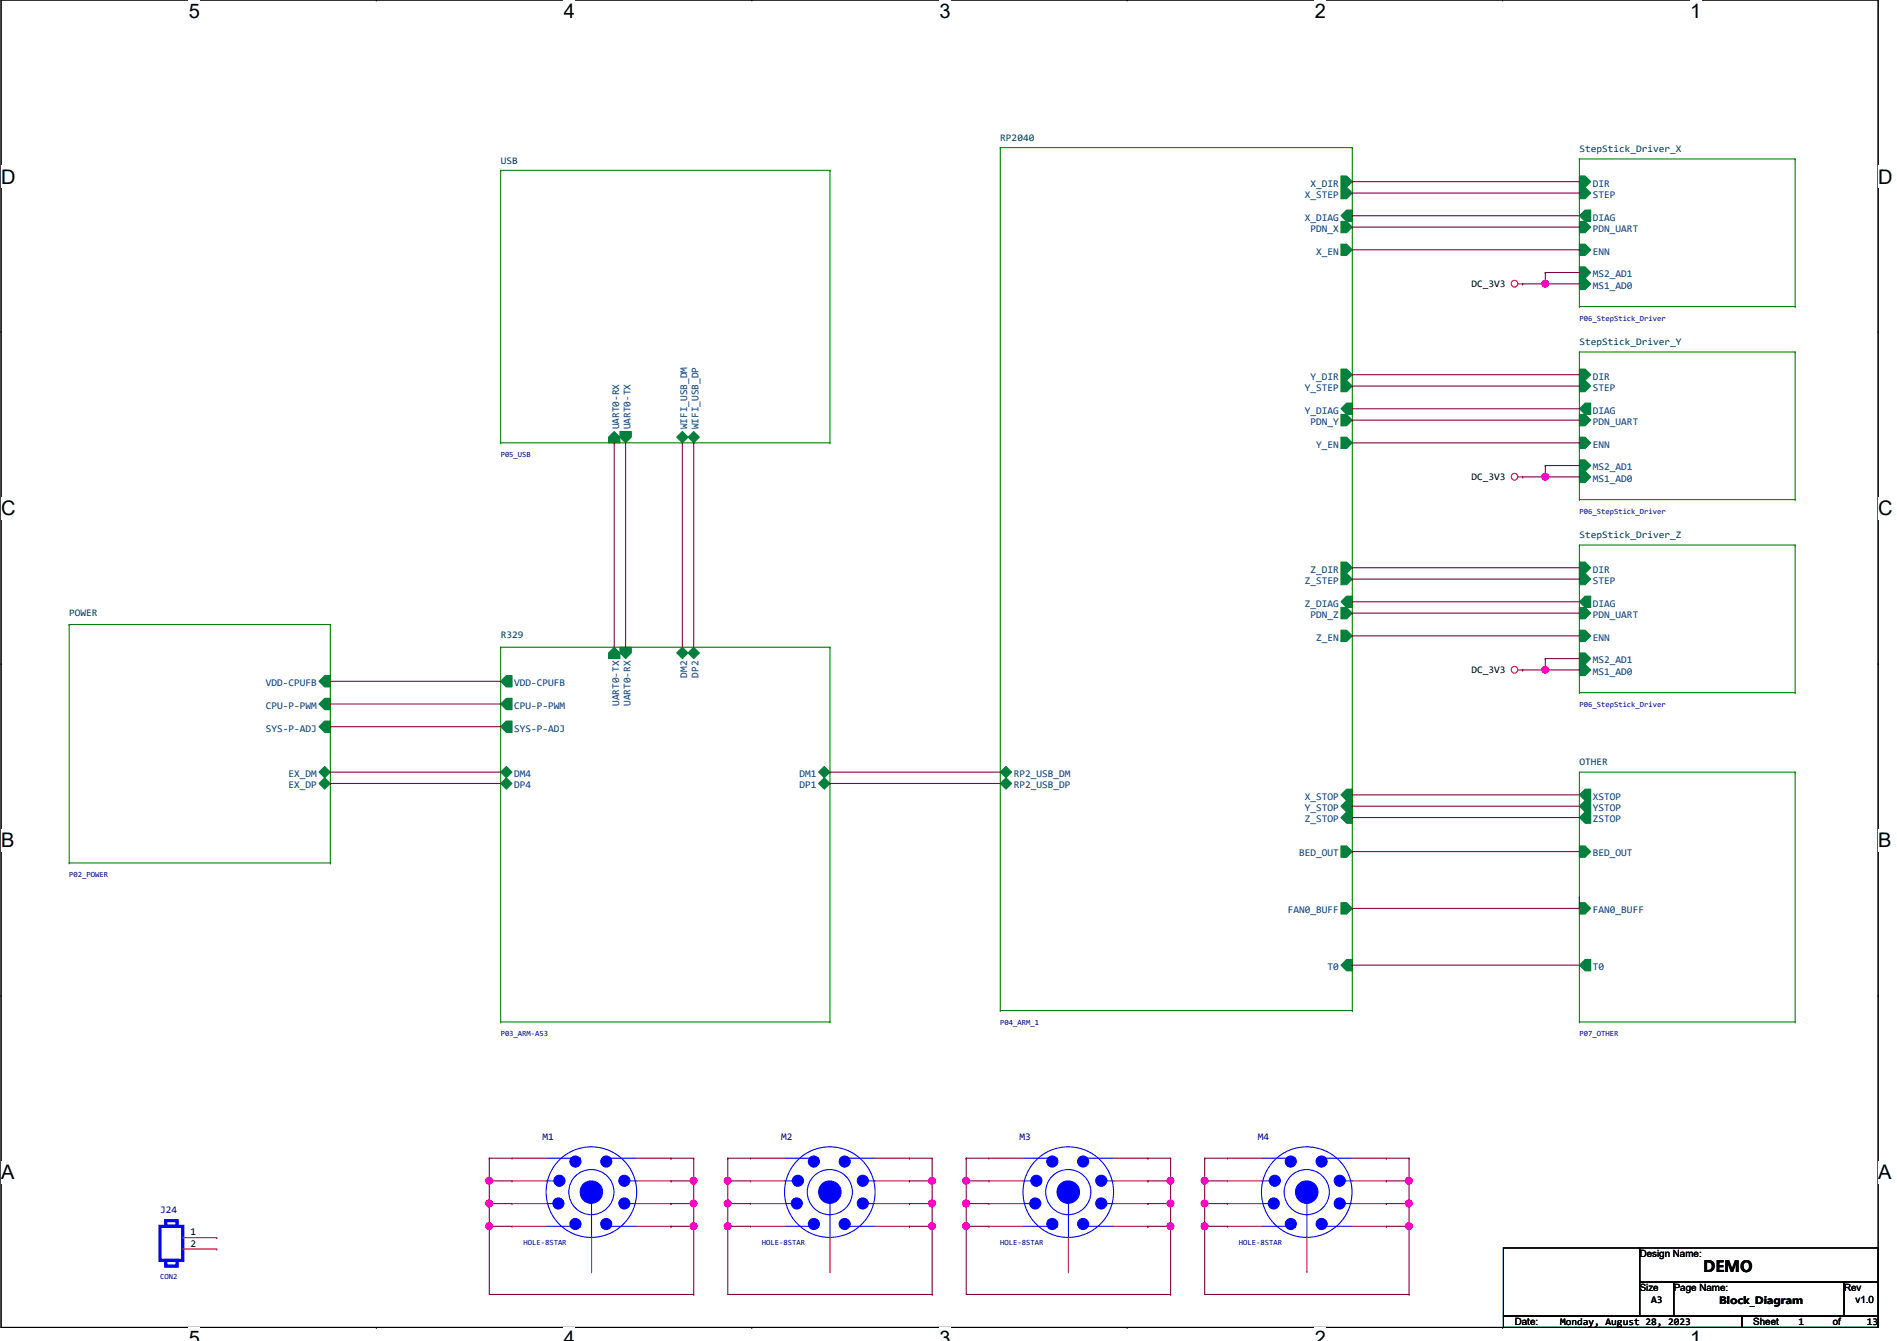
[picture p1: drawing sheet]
<svg xmlns="http://www.w3.org/2000/svg" width="297mm" height="210mm" viewBox="0 0 297 210" stroke-linecap="round" stroke-linejoin="round" font-family="sans-serif">
<path d="M.2 0h293.9v207.9h-293.9z" fill="none" stroke="#000" stroke-width=".17"/>
<g fill="#fff">
<path d="M29.5 0h1.8v3.5h-1.8z"/>
<path d="M29.5 207.9h1.8v2h-1.8z"/>
</g>
<path d="M58.9 0h.1M58.9 207.9h.1" fill="none" stroke="#000" stroke-width=".17"/>
<g fill="#fff">
<path d="M88.3 0h1.7v3.5h-1.7z"/>
<path d="M88.3 207.9h1.7v2h-1.7z"/>
</g>
<path d="M117.7 0h.1M117.7 207.9h.1" fill="none" stroke="#000" stroke-width=".17"/>
<g fill="#fff">
<path d="M147.1 0h1.7v3.5h-1.7z"/>
<path d="M147.1 207.9h1.7v2h-1.7z"/>
</g>
<path d="M176.5 0h.1M176.5 207.9h.1" fill="none" stroke="#000" stroke-width=".17"/>
<g fill="#fff">
<path d="M205.9 0h1.7v3.5h-1.7z"/>
<path d="M205.9 207.9h1.7v2h-1.7z"/>
</g>
<path d="M235.3 0h.1M235.3 207.9h.1" fill="none" stroke="#000" stroke-width=".17"/>
<g fill="#fff">
<path d="M264.7 0h1.7v3.5h-1.7z"/>
<path d="M264.7 207.9h1.7v2h-1.7z"/>
<path d="M.2 26h2.2v3.4h-2.2z"/>
<path d="M294.1 26h2.2v3.4h-2.2z"/>
<path d="M.2 77.9h2.2v3.5h-2.2z"/>
<path d="M294.1 77.9h2.2v3.5h-2.2z"/>
</g>
<path d="M.2 51.9h.1M294.1 51.9h.1" fill="none" stroke="#000" stroke-width=".17"/>
<g fill="#fff">
<path d="M.2 129.9h2v3.4h-2z"/>
<path d="M294.1 129.9h2.1v3.4h-2.1z"/>
</g>
<path d="M.2 103.9h.1M294.1 103.9h.1" fill="none" stroke="#000" stroke-width=".17"/>
<path d="M.2 103.9h.1M294.1 103.9h.1" fill="none" stroke="#000" stroke-width=".16"/>
<g fill="#fff">
<path d="M.2 181.8h2v3.5h-2z"/>
<path d="M294.1 181.8h2.1v3.5h-2.1z"/>
</g>
<path d="M.2 155.9h.1M294.1 155.9h.1M235.4 195.4h21.3v10.7h-21.3zM256.7 195.4h37.4v5.3h-37.4zM235.4 206.1h37.4v1.8h-37.4zM256.7 200.7h5.4v5.4h-5.4zM262.1 200.7h26.7v5.4h-26.7zM272.8 206.1h21.3v1.8h-21.3zM288.8 200.7h5.3v5.4h-5.3z" fill="none" stroke="#000" stroke-width=".17"/>
<g fill="none" stroke="#f00" stroke-width=".17">
<path d="M237.7 44.4h.7M238.4 44.4h.1M237.7 74.7h.7M238.4 74.7h.1M237.7 104.9h.7M238.4 104.9h.1"/>
<circle cx="237.1" cy="44.4" r=".52"/>
<circle cx="237.1" cy="74.6" r=".52"/>
<circle cx="237.1" cy="104.9" r=".52"/>
</g>
<path d="M247.3 64l.9-.9h.9v1.8h-.9z" fill-rule="evenodd" fill="#008040"/>
<path d="M247.3 64l.9-.9h.9v1.8h-.9z" fill="none" stroke="#008040" stroke-width=".17"/>
<path d="M247.3 64.9h.9l.9 .9-.9 .9h-.9z" fill-rule="evenodd" fill="#008040"/>
<path d="M247.3 64.9h.9l.9 .9-.9 .9h-.9z" fill="none" stroke="#008040" stroke-width=".17"/>
<path d="M247.3 73.8h.9l.9 .9-.9 .9h-.9z" fill-rule="evenodd" fill="#008040"/>
<path d="M247.3 73.8h.9l.9 .9-.9 .9h-.9z" fill="none" stroke="#008040" stroke-width=".17"/>
<path d="M247.3 72h.9l.9 .9-.9 .9h-.9z" fill-rule="evenodd" fill="#008040"/>
<path d="M247.3 72h.9l.9 .9-.9 .9h-.9z" fill="none" stroke="#008040" stroke-width=".17"/>
<path d="M247.3 68.5h.9l.9 .8-.9 .9h-.9z" fill-rule="evenodd" fill="#008040"/>
<path d="M247.3 68.5h.9l.9 .8-.9 .9h-.9z" fill="none" stroke="#008040" stroke-width=".17"/>
<path d="M247.3 59.6h.9l.9 .9-.9 .8h-.9z" fill-rule="evenodd" fill="#008040"/>
<path d="M247.3 59.6h.9l.9 .9-.9 .8h-.9z" fill="none" stroke="#008040" stroke-width=".17"/>
<path d="M247.3 57.8h.9l.9 .9-.9 .9h-.9z" fill-rule="evenodd" fill="#008040"/>
<path d="M247.3 57.8h.9l.9 .9-.9 .9h-.9z" fill="none" stroke="#008040" stroke-width=".17"/>
<path d="M247.3 55.1h.1M247.3 55.1h33.8M247.3 55.1v23.1M281.1 55.1h.1M281.1 55.1v23.1M247.3 78.2h.1M247.3 78.2h33.8M281.1 78.2h.1" fill="none" stroke="#008000" stroke-width=".17"/>
<circle cx="92.6" cy="186.7" r="7.1" fill="none" stroke="#00f" stroke-width=".17"/>
<circle cx="92.6" cy="186.7" r="1.76" fill="#00f"/>
<g fill="none" stroke="#00f" stroke-width=".17">
<circle cx="92.6" cy="186.7" r="1.76"/>
<circle cx="92.6" cy="186.7" r="3.5"/>
</g>
<circle cx="94.9" cy="181.9" r=".87" fill="#00f"/>
<circle cx="94.9" cy="181.9" r=".87" fill="none" stroke="#00f" stroke-width=".17"/>
<circle cx="90.1" cy="181.9" r=".87" fill="#00f"/>
<circle cx="90.1" cy="181.9" r=".87" fill="none" stroke="#00f" stroke-width=".17"/>
<circle cx="97.8" cy="188.4" r=".87" fill="#00f"/>
<circle cx="97.8" cy="188.4" r=".87" fill="none" stroke="#00f" stroke-width=".17"/>
<circle cx="97.8" cy="184.9" r=".87" fill="#00f"/>
<circle cx="97.8" cy="184.9" r=".87" fill="none" stroke="#00f" stroke-width=".17"/>
<circle cx="87.6" cy="184.9" r=".87" fill="#00f"/>
<circle cx="87.6" cy="184.9" r=".87" fill="none" stroke="#00f" stroke-width=".17"/>
<circle cx="87.4" cy="188.4" r=".87" fill="#00f"/>
<circle cx="87.4" cy="188.4" r=".87" fill="none" stroke="#00f" stroke-width=".17"/>
<circle cx="90.1" cy="191.7" r=".87" fill="#00f"/>
<circle cx="90.1" cy="191.7" r=".87" fill="none" stroke="#00f" stroke-width=".17"/>
<circle cx="94.9" cy="191.7" r=".87" fill="#00f"/>
<g fill="none" stroke="#00f" stroke-width=".17">
<path d="M85.5 181.4h5.3M85.5 184.9h1.8M85.5 188.5h1.8M85.5 192h5.3M87.3 188.5h.1M87.3 184.9h.1M90.8 181.4h.1M90.8 192h.1M92.6 186.7h.1M92.6 186.7v7.1M94.4 181.4h.1M94.4 192h.1"/>
<path d="M94.4 181.4h5.3M94.4 192h5.3M98 184.9h.1M98 188.5h.1M98 184.9h1.7M98 188.5h1.7"/>
<circle cx="94.9" cy="191.7" r=".87"/>
</g>
<g fill="none" stroke="#f00" stroke-width=".17">
<path d="M80.2 181.4h.1M80.2 184.9h.1M80.2 188.5h.1M80.2 192h.1M80.2 181.4h5.3M80.2 184.9h5.3M80.2 188.5h5.3M80.2 192h5.3M92.6 199.1h.1M92.6 193.8v5.3M99.7 181.4h5.4M99.7 184.9h5.4"/>
<path d="M99.7 188.5h5.4M99.7 192h5.4M105.1 181.4h.1M105.1 184.9h.1M105.1 188.5h.1M105.1 192h.1"/>
</g>
<path d="M247.3 94.2l.9-.9h.9v1.8h-.9z" fill-rule="evenodd" fill="#008040"/>
<path d="M247.3 94.2l.9-.9h.9v1.8h-.9z" fill="none" stroke="#008040" stroke-width=".17"/>
<path d="M247.3 95.1h.9l.9 .9-.9 .9h-.9z" fill-rule="evenodd" fill="#008040"/>
<path d="M247.3 95.1h.9l.9 .9-.9 .9h-.9z" fill="none" stroke="#008040" stroke-width=".17"/>
<path d="M247.3 104h.9l.9 .9-.9 .9h-.9z" fill-rule="evenodd" fill="#008040"/>
<path d="M247.3 104h.9l.9 .9-.9 .9h-.9z" fill="none" stroke="#008040" stroke-width=".17"/>
<path d="M247.3 102.2h.9l.9 .9-.9 .9h-.9z" fill-rule="evenodd" fill="#008040"/>
<path d="M247.3 102.2h.9l.9 .9-.9 .9h-.9z" fill="none" stroke="#008040" stroke-width=".17"/>
<path d="M247.3 98.7h.9l.9 .9-.9 .9h-.9z" fill-rule="evenodd" fill="#008040"/>
<path d="M247.3 98.7h.9l.9 .9-.9 .9h-.9z" fill="none" stroke="#008040" stroke-width=".17"/>
<path d="M247.3 89.8h.9l.9 .9-.9 .9h-.9z" fill-rule="evenodd" fill="#008040"/>
<path d="M247.3 89.8h.9l.9 .9-.9 .9h-.9z" fill="none" stroke="#008040" stroke-width=".17"/>
<path d="M247.3 88h.9l.9 .9-.9 .9h-.9z" fill-rule="evenodd" fill="#008040"/>
<path d="M247.3 88h.9l.9 .9-.9 .9h-.9z" fill="none" stroke="#008040" stroke-width=".17"/>
<path d="M247.3 85.3h.1M247.3 85.3h33.8M247.3 85.3v23.2M281.1 85.3h.1M281.1 85.3v23.2M247.3 108.5h.1M247.3 108.5h33.8M281.1 108.5h.1" fill="none" stroke="#008000" stroke-width=".17"/>
<path d="M97.1 67.6h1.7v.9l-.8 .8-.9-.8z" fill-rule="evenodd" fill="#008040"/>
<path d="M97.1 67.6h1.7v.9l-.8 .8-.9-.8z" fill="none" stroke="#008040" stroke-width=".17"/>
<path d="M95.3 68.5l.9-.9 .9 .9v.8h-1.8z" fill-rule="evenodd" fill="#008040"/>
<path d="M95.3 68.5l.9-.9 .9 .9v.8h-1.8z" fill="none" stroke="#008040" stroke-width=".17"/>
<path d="M107.7 68.5l.9-.9 .9 .9-.9 .8z" fill-rule="evenodd" fill="#008040"/>
<path d="M107.7 68.5l.9-.9 .9 .9-.9 .8z" fill="none" stroke="#008040" stroke-width=".17"/>
<path d="M106 68.5l.8-.9 .9 .9-.9 .8z" fill-rule="evenodd" fill="#008040"/>
<path d="M106 68.5l.8-.9 .9 .9-.9 .8z" fill="none" stroke="#008040" stroke-width=".17"/>
<path d="M78.4 26.7h.1M78.4 26.7h51.6M78.4 26.7v42.6M130 26.7h.1M130 26.7v42.6M78.4 69.3h.1M78.4 69.3h51.6M130 69.3h.1" fill="none" stroke="#008000" stroke-width=".17"/>
<path d="M247.3 33.8l.9-.9h.9v1.8h-.9z" fill-rule="evenodd" fill="#008040"/>
<path d="M247.3 33.8l.9-.9h.9v1.8h-.9z" fill="none" stroke="#008040" stroke-width=".17"/>
<path d="M247.3 34.7h.9l.9 .9-.9 .8h-.9z" fill-rule="evenodd" fill="#008040"/>
<path d="M247.3 34.7h.9l.9 .9-.9 .8h-.9z" fill="none" stroke="#008040" stroke-width=".17"/>
<path d="M247.3 43.6h.9l.9 .8-.9 .9h-.9z" fill-rule="evenodd" fill="#008040"/>
<path d="M247.3 43.6h.9l.9 .8-.9 .9h-.9z" fill="none" stroke="#008040" stroke-width=".17"/>
<path d="M247.3 41.8h.9l.9 .9-.9 .9h-.9z" fill-rule="evenodd" fill="#008040"/>
<path d="M247.3 41.8h.9l.9 .9-.9 .9h-.9z" fill="none" stroke="#008040" stroke-width=".17"/>
<path d="M247.3 38.2h.9l.9 .9-.9 .9h-.9z" fill-rule="evenodd" fill="#008040"/>
<path d="M247.3 38.2h.9l.9 .9-.9 .9h-.9z" fill="none" stroke="#008040" stroke-width=".17"/>
<path d="M247.3 29.3h.9l.9 .9-.9 .9h-.9z" fill-rule="evenodd" fill="#008040"/>
<path d="M247.3 29.3h.9l.9 .9-.9 .9h-.9z" fill="none" stroke="#008040" stroke-width=".17"/>
<path d="M247.3 27.6h.9l.9 .8-.9 .9h-.9z" fill-rule="evenodd" fill="#008040"/>
<path d="M247.3 27.6h.9l.9 .8-.9 .9h-.9z" fill="none" stroke="#008040" stroke-width=".17"/>
<path d="M247.3 24.9h.1M247.3 24.9h33.8M247.3 24.9v23.1M281.1 24.9h.1M281.1 24.9v23.1M247.3 48h.1M247.3 48h33.8M281.1 48h.1" fill="none" stroke="#008000" stroke-width=".17"/>
<path d="M210.9 150.2h.8v1.8h-.8l-.9-.9z" fill-rule="evenodd" fill="#008040"/>
<path d="M210.9 150.2h.8v1.8h-.8l-.9-.9z" fill="none" stroke="#008040" stroke-width=".17"/>
<path d="M210 141.4h.9l.8 .8-.8 .9h-.9z" fill-rule="evenodd" fill="#008040"/>
<path d="M210 141.4h.9l.8 .8-.8 .9h-.9z" fill="none" stroke="#008040" stroke-width=".17"/>
<path d="M210 64l.9-.9h.8v1.8h-.8z" fill-rule="evenodd" fill="#008040"/>
<path d="M210 64l.9-.9h.8v1.8h-.8z" fill="none" stroke="#008040" stroke-width=".17"/>
<path d="M210 94.2l.9-.9h.8v1.8h-.8z" fill-rule="evenodd" fill="#008040"/>
<path d="M210 94.2l.9-.9h.8v1.8h-.8z" fill="none" stroke="#008040" stroke-width=".17"/>
<path d="M210.9 32.9h.8v1.8h-.8l-.9-.9z" fill-rule="evenodd" fill="#008040"/>
<path d="M210.9 32.9h.8v1.8h-.8l-.9-.9z" fill="none" stroke="#008040" stroke-width=".17"/>
<path d="M210 59.6h.9l.8 .9-.8 .8h-.9z" fill-rule="evenodd" fill="#008040"/>
<path d="M210 59.6h.9l.8 .9-.8 .8h-.9z" fill="none" stroke="#008040" stroke-width=".17"/>
<path d="M210 88h.9l.8 .9-.8 .9h-.9z" fill-rule="evenodd" fill="#008040"/>
<path d="M210 88h.9l.8 .9-.8 .9h-.9z" fill="none" stroke="#008040" stroke-width=".17"/>
<path d="M210 29.3h.9l.8 .9-.8 .9h-.9z" fill-rule="evenodd" fill="#008040"/>
<path d="M210 29.3h.9l.8 .9-.8 .9h-.9z" fill="none" stroke="#008040" stroke-width=".17"/>
<path d="M210 57.8h.9l.8 .9-.8 .9h-.9z" fill-rule="evenodd" fill="#008040"/>
<path d="M210 57.8h.9l.8 .9-.8 .9h-.9z" fill="none" stroke="#008040" stroke-width=".17"/>
<path d="M210 89.8h.9l.8 .9-.8 .9h-.9z" fill-rule="evenodd" fill="#008040"/>
<path d="M210 89.8h.9l.8 .9-.8 .9h-.9z" fill="none" stroke="#008040" stroke-width=".17"/>
<path d="M210 27.6h.9l.8 .8-.8 .9h-.9z" fill-rule="evenodd" fill="#008040"/>
<path d="M210 27.6h.9l.8 .8-.8 .9h-.9z" fill="none" stroke="#008040" stroke-width=".17"/>
<path d="M210 132.5h.9l.8 .8-.8 .9h-.9z" fill-rule="evenodd" fill="#008040"/>
<path d="M210 132.5h.9l.8 .8-.8 .9h-.9z" fill="none" stroke="#008040" stroke-width=".17"/>
<path d="M156.6 122.7l.9-.9 .9 .9-.9 .9z" fill-rule="evenodd" fill="#008040"/>
<path d="M156.6 122.7l.9-.9 .9 .9-.9 .9z" fill="none" stroke="#008040" stroke-width=".17"/>
<path d="M156.6 120.9l.9-.9 .9 .9-.9 .9z" fill-rule="evenodd" fill="#008040"/>
<path d="M156.6 120.9l.9-.9 .9 .9-.9 .9z" fill="none" stroke="#008040" stroke-width=".17"/>
<path d="M210 64.9h.9l.8 .9-.8 .9h-.9z" fill-rule="evenodd" fill="#008040"/>
<path d="M210 64.9h.9l.8 .9-.8 .9h-.9z" fill="none" stroke="#008040" stroke-width=".17"/>
<path d="M210 95.1h.9l.8 .9-.8 .9h-.9z" fill-rule="evenodd" fill="#008040"/>
<path d="M210 95.1h.9l.8 .9-.8 .9h-.9z" fill="none" stroke="#008040" stroke-width=".17"/>
<path d="M210 34.7h.9l.8 .9-.8 .8h-.9z" fill-rule="evenodd" fill="#008040"/>
<path d="M210 34.7h.9l.8 .9-.8 .8h-.9z" fill="none" stroke="#008040" stroke-width=".17"/>
<path d="M210 128l.9-.9h.8v1.8h-.8z" fill-rule="evenodd" fill="#008040"/>
<path d="M210 128l.9-.9h.8v1.8h-.8z" fill="none" stroke="#008040" stroke-width=".17"/>
<path d="M210.9 123.6h.8v1.7h-.8l-.9-.8z" fill-rule="evenodd" fill="#008040"/>
<path d="M210.9 123.6h.8v1.7h-.8l-.9-.8z" fill="none" stroke="#008040" stroke-width=".17"/>
<path d="M210 126.2l.9-.9h.8v1.8h-.8z" fill-rule="evenodd" fill="#008040"/>
<path d="M210 126.2l.9-.9h.8v1.8h-.8z" fill="none" stroke="#008040" stroke-width=".17"/>
<path d="M210 68.5h.9l.8 .8-.8 .9h-.9z" fill-rule="evenodd" fill="#008040"/>
<path d="M210 68.5h.9l.8 .8-.8 .9h-.9z" fill="none" stroke="#008040" stroke-width=".17"/>
<path d="M210 98.7h.9l.8 .9-.8 .9h-.9z" fill-rule="evenodd" fill="#008040"/>
<path d="M210 98.7h.9l.8 .9-.8 .9h-.9z" fill="none" stroke="#008040" stroke-width=".17"/>
<path d="M210 38.2h.9l.8 .9-.8 .9h-.9z" fill-rule="evenodd" fill="#008040"/>
<path d="M210 38.2h.9l.8 .9-.8 .9h-.9z" fill="none" stroke="#008040" stroke-width=".17"/>
<path d="M156.6 23.1h.1M156.6 23.1h55.1M156.6 23.1v135.1M211.7 23.1h.1M211.7 23.1v135.1M156.6 158.2h.1M156.6 158.2h55.1M211.7 158.2h.1" fill="none" stroke="#008000" stroke-width=".17"/>
<circle cx="129.9" cy="186.7" r="7.1" fill="none" stroke="#00f" stroke-width=".17"/>
<circle cx="129.9" cy="186.7" r="1.76" fill="#00f"/>
<g fill="none" stroke="#00f" stroke-width=".17">
<circle cx="129.9" cy="186.7" r="1.76"/>
<circle cx="129.9" cy="186.7" r="3.5"/>
</g>
<circle cx="132.3" cy="181.9" r=".87" fill="#00f"/>
<circle cx="132.3" cy="181.9" r=".87" fill="none" stroke="#00f" stroke-width=".17"/>
<circle cx="127.4" cy="181.9" r=".87" fill="#00f"/>
<circle cx="127.4" cy="181.9" r=".87" fill="none" stroke="#00f" stroke-width=".17"/>
<circle cx="135.1" cy="188.4" r=".87" fill="#00f"/>
<circle cx="135.1" cy="188.4" r=".87" fill="none" stroke="#00f" stroke-width=".17"/>
<circle cx="135.1" cy="184.9" r=".87" fill="#00f"/>
<circle cx="135.1" cy="184.9" r=".87" fill="none" stroke="#00f" stroke-width=".17"/>
<circle cx="124.9" cy="184.9" r=".87" fill="#00f"/>
<circle cx="124.9" cy="184.9" r=".87" fill="none" stroke="#00f" stroke-width=".17"/>
<circle cx="124.8" cy="188.4" r=".87" fill="#00f"/>
<circle cx="124.8" cy="188.4" r=".87" fill="none" stroke="#00f" stroke-width=".17"/>
<circle cx="127.4" cy="191.7" r=".87" fill="#00f"/>
<circle cx="127.4" cy="191.7" r=".87" fill="none" stroke="#00f" stroke-width=".17"/>
<circle cx="132.3" cy="191.7" r=".87" fill="#00f"/>
<g fill="none" stroke="#00f" stroke-width=".17">
<path d="M122.8 181.4h5.4M122.8 184.9h1.8M122.8 188.5h1.8M122.8 192h5.4M124.6 188.5h.1M124.6 184.9h.1M128.2 181.4h.1M128.2 192h.1M130 186.7h.1M130 186.7v7.1M131.7 181.4h.1M131.7 192h.1"/>
<path d="M131.7 181.4h5.4M131.7 192h5.4M135.3 184.9h.1M135.3 188.5h.1M135.3 184.9h1.8M135.3 188.5h1.8"/>
<circle cx="132.3" cy="191.7" r=".87"/>
</g>
<g fill="none" stroke="#f00" stroke-width=".17">
<path d="M117.5 181.4h.1M117.5 184.9h.1M117.5 188.5h.1M117.5 192h.1M117.5 181.4h5.3M117.5 184.9h5.3M117.5 188.5h5.3M117.5 192h5.3M130 199.1h.1M130 193.8v5.3M137.1 181.4h5.3M137.1 184.9h5.3"/>
<path d="M137.1 188.5h5.3M137.1 192h5.3M142.4 181.4h.1M142.4 184.9h.1M142.4 188.5h.1M142.4 192h.1"/>
</g>
<path d="M49.9 106.7l.9-.9h.9v1.8h-.9z" fill-rule="evenodd" fill="#008040"/>
<path d="M49.9 106.7l.9-.9h.9v1.8h-.9z" fill="none" stroke="#008040" stroke-width=".17"/>
<path d="M49.9 110.2l.9-.9h.9v1.8h-.9z" fill-rule="evenodd" fill="#008040"/>
<path d="M49.9 110.2l.9-.9h.9v1.8h-.9z" fill="none" stroke="#008040" stroke-width=".17"/>
<path d="M49.9 113.8l.9-.9h.9v1.8h-.9z" fill-rule="evenodd" fill="#008040"/>
<path d="M49.9 113.8l.9-.9h.9v1.8h-.9z" fill="none" stroke="#008040" stroke-width=".17"/>
<path d="M49.9 120.9l.9-.9 .9 .9-.9 .9z" fill-rule="evenodd" fill="#008040"/>
<path d="M49.9 120.9l.9-.9 .9 .9-.9 .9z" fill="none" stroke="#008040" stroke-width=".17"/>
<path d="M49.9 122.7l.9-.9 .9 .9-.9 .9z" fill-rule="evenodd" fill="#008040"/>
<path d="M49.9 122.7l.9-.9 .9 .9-.9 .9z" fill="none" stroke="#008040" stroke-width=".17"/>
<path d="M10.8 97.8h.1M10.8 97.8h40.9M10.8 97.8v37.3M51.7 97.8h.1M51.7 97.8v37.3M10.8 135.1h.1M10.8 135.1h40.9M51.7 135.1h.1" fill="none" stroke="#008000" stroke-width=".17"/>
<circle cx="167.3" cy="186.7" r="7.1" fill="none" stroke="#00f" stroke-width=".17"/>
<circle cx="167.3" cy="186.7" r="1.76" fill="#00f"/>
<g fill="none" stroke="#00f" stroke-width=".17">
<circle cx="167.3" cy="186.7" r="1.76"/>
<circle cx="167.3" cy="186.7" r="3.5"/>
</g>
<circle cx="169.6" cy="181.9" r=".87" fill="#00f"/>
<circle cx="169.6" cy="181.9" r=".87" fill="none" stroke="#00f" stroke-width=".17"/>
<circle cx="164.8" cy="181.9" r=".87" fill="#00f"/>
<circle cx="164.8" cy="181.9" r=".87" fill="none" stroke="#00f" stroke-width=".17"/>
<circle cx="172.4" cy="188.4" r=".87" fill="#00f"/>
<circle cx="172.4" cy="188.4" r=".87" fill="none" stroke="#00f" stroke-width=".17"/>
<circle cx="172.4" cy="184.9" r=".87" fill="#00f"/>
<circle cx="172.4" cy="184.9" r=".87" fill="none" stroke="#00f" stroke-width=".17"/>
<circle cx="162.3" cy="184.9" r=".87" fill="#00f"/>
<circle cx="162.3" cy="184.9" r=".87" fill="none" stroke="#00f" stroke-width=".17"/>
<circle cx="162.1" cy="188.4" r=".87" fill="#00f"/>
<circle cx="162.1" cy="188.4" r=".87" fill="none" stroke="#00f" stroke-width=".17"/>
<circle cx="164.8" cy="191.7" r=".87" fill="#00f"/>
<circle cx="164.8" cy="191.7" r=".87" fill="none" stroke="#00f" stroke-width=".17"/>
<circle cx="169.6" cy="191.7" r=".87" fill="#00f"/>
<g fill="none" stroke="#00f" stroke-width=".17">
<path d="M160.2 181.4h5.3M160.2 184.9h1.8M160.2 188.5h1.8M160.2 192h5.3M162 188.5h.1M162 184.9h.1M165.5 181.4h.1M165.5 192h.1M167.3 186.7h.1M167.3 186.7v7.1M169.1 181.4h.1M169.1 192h.1"/>
<path d="M169.1 181.4h5.3M169.1 192h5.3M172.6 184.9h.1M172.6 188.5h.1M172.6 184.9h1.8M172.6 188.5h1.8"/>
<circle cx="169.6" cy="191.7" r=".87"/>
</g>
<g fill="none" stroke="#f00" stroke-width=".17">
<path d="M154.9 181.4h.1M154.9 184.9h.1M154.9 188.5h.1M154.9 192h.1M154.9 181.4h5.3M154.9 184.9h5.3M154.9 188.5h5.3M154.9 192h5.3M167.3 199.1h.1M167.3 193.8v5.3M174.4 181.4h5.3M174.4 184.9h5.3"/>
<path d="M174.4 188.5h5.3M174.4 192h5.3M179.7 181.4h.1M179.7 184.9h.1M179.7 188.5h.1M179.7 192h.1"/>
</g>
<path d="M78.4 106.7l.9-.9h.9v1.8h-.9z" fill-rule="evenodd" fill="#008040"/>
<path d="M78.4 106.7l.9-.9h.9v1.8h-.9z" fill="none" stroke="#008040" stroke-width=".17"/>
<path d="M78.4 110.2l.9-.9h.9v1.8h-.9z" fill-rule="evenodd" fill="#008040"/>
<path d="M78.4 110.2l.9-.9h.9v1.8h-.9z" fill="none" stroke="#008040" stroke-width=".17"/>
<path d="M78.4 113.8l.9-.9h.9v1.8h-.9z" fill-rule="evenodd" fill="#008040"/>
<path d="M78.4 113.8l.9-.9h.9v1.8h-.9z" fill="none" stroke="#008040" stroke-width=".17"/>
<path d="M129.1 120l.9 .9-.9 .9-.9-.9z" fill-rule="evenodd" fill="#008040"/>
<path d="M129.1 120l.9 .9-.9 .9-.9-.9z" fill="none" stroke="#008040" stroke-width=".17"/>
<path d="M97.1 101.3h1.7v.9l-.8 .9-.9-.9z" fill-rule="evenodd" fill="#008040"/>
<path d="M97.1 101.3h1.7v.9l-.8 .9-.9-.9z" fill="none" stroke="#008040" stroke-width=".17"/>
<path d="M96.2 101.3l.9 .9v.9h-1.8v-.9z" fill-rule="evenodd" fill="#008040"/>
<path d="M96.2 101.3l.9 .9v.9h-1.8v-.9z" fill="none" stroke="#008040" stroke-width=".17"/>
<path d="M128.2 122.7l.9-.9 .9 .9-.9 .9z" fill-rule="evenodd" fill="#008040"/>
<path d="M128.2 122.7l.9-.9 .9 .9-.9 .9z" fill="none" stroke="#008040" stroke-width=".17"/>
<path d="M78.4 122.7l.9-.9 .9 .9-.9 .9z" fill-rule="evenodd" fill="#008040"/>
<path d="M78.4 122.7l.9-.9 .9 .9-.9 .9z" fill="none" stroke="#008040" stroke-width=".17"/>
<path d="M78.4 120.9l.9-.9 .9 .9-.9 .9z" fill-rule="evenodd" fill="#008040"/>
<path d="M78.4 120.9l.9-.9 .9 .9-.9 .9z" fill="none" stroke="#008040" stroke-width=".17"/>
<path d="M106.8 101.3l.9 .9-.9 .9-.8-.9z" fill-rule="evenodd" fill="#008040"/>
<path d="M106.8 101.3l.9 .9-.9 .9-.8-.9z" fill="none" stroke="#008040" stroke-width=".17"/>
<path d="M108.6 101.3l.9 .9-.9 .9-.9-.9z" fill-rule="evenodd" fill="#008040"/>
<path d="M108.6 101.3l.9 .9-.9 .9-.9-.9z" fill="none" stroke="#008040" stroke-width=".17"/>
<path d="M78.4 101.3h.1M78.4 101.3h51.6M78.4 101.3v58.7M130 101.3h.1M130 101.3v58.7M78.4 160h.1M78.4 160h51.6M130 160h.1" fill="none" stroke="#008000" stroke-width=".17"/>
<path d="M25.1 192h3.5v5.4h-3.5zM25.9 191.1h1.8v.9h-1.8zM25.9 197.4h1.8v.8h-1.8z" fill="none" stroke="#00f" stroke-width=".51"/>
<path d="M28.6 193.8h5.3M28.6 195.6h5.3M33.9 193.8h.1M33.9 195.6h.1" fill="none" stroke="#f00" stroke-width=".17"/>
<path d="M247.3 141.4h.9l.9 .8-.9 .9h-.9z" fill-rule="evenodd" fill="#008040"/>
<path d="M247.3 141.4h.9l.9 .8-.9 .9h-.9z" fill="none" stroke="#008040" stroke-width=".17"/>
<path d="M247.3 124.5l.9-.9h.9v1.7h-.9z" fill-rule="evenodd" fill="#008040"/>
<path d="M247.3 124.5l.9-.9h.9v1.7h-.9z" fill="none" stroke="#008040" stroke-width=".17"/>
<path d="M247.3 126.2l.9-.9h.9v1.8h-.9z" fill-rule="evenodd" fill="#008040"/>
<path d="M247.3 126.2l.9-.9h.9v1.8h-.9z" fill="none" stroke="#008040" stroke-width=".17"/>
<path d="M247.3 128l.9-.9h.9v1.8h-.9z" fill-rule="evenodd" fill="#008040"/>
<path d="M247.3 128l.9-.9h.9v1.8h-.9z" fill="none" stroke="#008040" stroke-width=".17"/>
<path d="M247.3 151.1l.9-.9h.9v1.8h-.9z" fill-rule="evenodd" fill="#008040"/>
<path d="M247.3 151.1l.9-.9h.9v1.8h-.9z" fill="none" stroke="#008040" stroke-width=".17"/>
<path d="M247.3 132.5h.9l.9 .8-.9 .9h-.9z" fill-rule="evenodd" fill="#008040"/>
<path d="M247.3 132.5h.9l.9 .8-.9 .9h-.9z" fill="none" stroke="#008040" stroke-width=".17"/>
<path d="M247.3 120.9h.1M247.3 120.9h33.8M247.3 120.9v39.1M281.1 120.9h.1M281.1 120.9v39.1M247.3 160h.1M247.3 160h33.8M281.1 160h.1" fill="none" stroke="#008000" stroke-width=".17"/>
<circle cx="204.6" cy="186.7" r="7.1" fill="none" stroke="#00f" stroke-width=".17"/>
<circle cx="204.6" cy="186.7" r="1.76" fill="#00f"/>
<g fill="none" stroke="#00f" stroke-width=".17">
<circle cx="204.6" cy="186.7" r="1.76"/>
<circle cx="204.6" cy="186.7" r="3.5"/>
</g>
<circle cx="206.9" cy="181.9" r=".87" fill="#00f"/>
<circle cx="206.9" cy="181.9" r=".87" fill="none" stroke="#00f" stroke-width=".17"/>
<circle cx="202.1" cy="181.9" r=".87" fill="#00f"/>
<circle cx="202.1" cy="181.9" r=".87" fill="none" stroke="#00f" stroke-width=".17"/>
<circle cx="209.8" cy="188.4" r=".87" fill="#00f"/>
<circle cx="209.8" cy="188.4" r=".87" fill="none" stroke="#00f" stroke-width=".17"/>
<circle cx="209.8" cy="184.9" r=".87" fill="#00f"/>
<circle cx="209.8" cy="184.9" r=".87" fill="none" stroke="#00f" stroke-width=".17"/>
<circle cx="199.6" cy="184.9" r=".87" fill="#00f"/>
<circle cx="199.6" cy="184.9" r=".87" fill="none" stroke="#00f" stroke-width=".17"/>
<circle cx="199.5" cy="188.4" r=".87" fill="#00f"/>
<circle cx="199.5" cy="188.4" r=".87" fill="none" stroke="#00f" stroke-width=".17"/>
<circle cx="202.1" cy="191.7" r=".87" fill="#00f"/>
<circle cx="202.1" cy="191.7" r=".87" fill="none" stroke="#00f" stroke-width=".17"/>
<circle cx="206.9" cy="191.7" r=".87" fill="#00f"/>
<g fill="none" stroke="#00f" stroke-width=".17">
<path d="M197.5 181.4h5.4M197.5 184.9h1.8M197.5 188.5h1.8M197.5 192h5.4M199.3 188.5h.1M199.3 184.9h.1M202.9 181.4h.1M202.9 192h.1M204.6 186.7h.1M204.6 186.7v7.1M206.4 181.4h.1M206.4 192h.1"/>
<path d="M206.4 181.4h5.3M206.4 192h5.3M210 184.9h.1M210 188.5h.1M210 184.9h1.7M210 188.5h1.7"/>
<circle cx="206.9" cy="191.7" r=".87"/>
</g>
<g fill="none" stroke="#f00" stroke-width=".17">
<path d="M192.2 181.4h.1M192.2 184.9h.1M192.2 188.5h.1M192.2 192h.1M192.2 181.4h5.3M192.2 184.9h5.3M192.2 188.5h5.3M192.2 192h5.3M204.6 199.1h.1M204.6 193.8v5.3M211.7 181.4h5.4M211.7 184.9h5.4"/>
<path d="M211.7 188.5h5.4M211.7 192h5.4M217.1 181.4h.1M217.1 184.9h.1M217.1 188.5h.1M217.1 192h.1"/>
</g>
<g fill="none" stroke="#800040" stroke-width=".17">
<path d="M211.7 28.4h.1M211.7 30.2h.1M211.7 33.8h.1M211.7 35.6h.1M211.7 28.4h35.6M211.7 30.2h35.6M211.7 33.8h35.6M211.7 35.6h35.6M211.7 39.1h35.6M247.3 39.1h.1M238.4 44.4h.1M238.4 44.4h8.9"/>
<path d="M242 42.7h.1M242 44.4h.1M242 42.7h5.3M242 42.7v1.7M51.7 106.7h.1M51.7 110.2h.1M51.7 113.8h.1M51.7 106.7h26.7M51.7 110.2h26.7M51.7 113.8h26.7"/>
</g>
<circle cx="241.9" cy="44.4" r=".54" fill="#f0f"/>
<circle cx="241.9" cy="44.4" r=".54" fill="none" stroke="#f0f" stroke-width=".17"/>
<g fill="none" stroke="#800040" stroke-width=".17">
<path d="M211.7 58.7h.1M211.7 58.7h35.6M96.2 69.3h.1M96.2 69.3v32M98 69.3h.1M98 69.3v32M106.8 69.3h.1M106.8 69.3v32M108.6 69.3h.1M108.6 69.3v32M211.7 60.5h.1M211.7 64h.1"/>
<path d="M211.7 65.8h.1M211.7 60.5h35.6M211.7 64h35.6M211.7 65.8h35.6M211.7 69.3h35.6M238.4 74.7h.1M242 72.9h.1M242 72.9h5.3M242 72.9v1.8h-3.6M247.3 69.3h.1M211.7 88.9h.1M211.7 90.7h.1"/>
<path d="M211.7 94.2h.1M211.7 96h.1M211.7 99.6h.1M211.7 88.9h35.6M211.7 90.7h35.6M211.7 94.2h35.6M211.7 96h35.6M211.7 99.6h35.6M51.7 120.9h.1M51.7 122.7h.1M51.7 120.9h26.7M51.7 122.7h26.7"/>
<path d="M130 120.9h.1M130 122.7h.1M130 120.9h26.6M130 122.7h26.6M211.7 124.5h.1M211.7 126.2h.1M211.7 128h.1M211.7 133.3h.1M211.7 124.5h35.6M211.7 126.2h35.6M211.7 128h35.6M211.7 133.3h35.6"/>
<path d="M211.7 142.2h.1M211.7 151.1h.1M211.7 151.1h35.6M247.3 140.5h.1M247.3 140.5v1.7h-35.6"/>
</g>
<circle cx="241.9" cy="74.6" r=".54" fill="#f0f"/>
<circle cx="241.9" cy="74.6" r=".54" fill="none" stroke="#f0f" stroke-width=".17"/>
<path d="M242 74.7h.1M242 74.7h5.3M242 103.1h.1M242 103.1h5.3M242 103.1v1.8" fill="none" stroke="#800040" stroke-width=".17"/>
<circle cx="241.9" cy="104.9" r=".54" fill="#f0f"/>
<circle cx="241.9" cy="104.9" r=".54" fill="none" stroke="#f0f" stroke-width=".17"/>
<path d="M238.4 104.9h.1M238.4 104.9h8.9M242 104.9h.1M76.6 181.4h.1M76.6 181.4h3.6M76.6 181.4v3.5" fill="none" stroke="#800040" stroke-width=".17"/>
<circle cx="76.6" cy="184.9" r=".54" fill="#f0f"/>
<circle cx="76.6" cy="184.9" r=".54" fill="none" stroke="#f0f" stroke-width=".17"/>
<path d="M105.1 181.4h.1M105.1 181.4h3.5M108.6 181.4h.1M108.6 181.4v3.5" fill="none" stroke="#800040" stroke-width=".17"/>
<circle cx="108.6" cy="184.9" r=".54" fill="#f0f"/>
<circle cx="108.6" cy="184.9" r=".54" fill="none" stroke="#f0f" stroke-width=".17"/>
<path d="M114 181.4h.1M114 181.4v3.5" fill="none" stroke="#800040" stroke-width=".17"/>
<circle cx="113.9" cy="184.9" r=".54" fill="#f0f"/>
<circle cx="113.9" cy="184.9" r=".54" fill="none" stroke="#f0f" stroke-width=".17"/>
<path d="M114 181.4h.1M114 181.4h3.5M142.4 181.4h.1M142.4 181.4h3.6M146 181.4h.1M146 181.4v3.5" fill="none" stroke="#800040" stroke-width=".17"/>
<circle cx="145.9" cy="184.9" r=".54" fill="#f0f"/>
<circle cx="145.9" cy="184.9" r=".54" fill="none" stroke="#f0f" stroke-width=".17"/>
<path d="M151.3 181.4h.1M151.3 181.4v3.5" fill="none" stroke="#800040" stroke-width=".17"/>
<circle cx="151.3" cy="184.9" r=".54" fill="#f0f"/>
<circle cx="151.3" cy="184.9" r=".54" fill="none" stroke="#f0f" stroke-width=".17"/>
<path d="M151.3 181.4h.1M151.3 181.4h3.6M179.7 181.4h.1M179.7 181.4h3.6M183.3 181.4h.1M183.3 181.4v3.5" fill="none" stroke="#800040" stroke-width=".17"/>
<circle cx="183.3" cy="184.9" r=".54" fill="#f0f"/>
<circle cx="183.3" cy="184.9" r=".54" fill="none" stroke="#f0f" stroke-width=".17"/>
<path d="M188.6 181.4h.1M188.6 181.4v3.5" fill="none" stroke="#800040" stroke-width=".17"/>
<circle cx="188.6" cy="184.9" r=".54" fill="#f0f"/>
<circle cx="188.6" cy="184.9" r=".54" fill="none" stroke="#f0f" stroke-width=".17"/>
<path d="M76.6 184.9h.1M76.6 184.9h3.6M76.6 184.9v3.6M188.6 181.4h.1M188.6 181.4h3.6M217.1 181.4h.1M217.1 181.4h3.5M220.6 181.4h.1M220.6 181.4v3.5" fill="none" stroke="#800040" stroke-width=".17"/>
<circle cx="76.6" cy="188.4" r=".54" fill="#f0f"/>
<circle cx="76.6" cy="188.4" r=".54" fill="none" stroke="#f0f" stroke-width=".17"/>
<path d="M105.1 184.9h.1M105.1 184.9h3.5M108.6 184.9h.1M108.6 184.9v3.6M114 184.9h.1M114 184.9v3.6" fill="none" stroke="#800040" stroke-width=".17"/>
<circle cx="113.9" cy="188.4" r=".54" fill="#f0f"/>
<circle cx="113.9" cy="188.4" r=".54" fill="none" stroke="#f0f" stroke-width=".17"/>
<g fill="none" stroke="#800040" stroke-width=".17">
<path d="M114 184.9h.1M114 184.9h3.5M142.4 184.9h.1M142.4 184.9h3.6M146 184.9h.1M146 184.9v3.6M151.3 184.9h.1M151.3 184.9h3.6M151.3 184.9v3.6M179.7 184.9h.1M179.7 184.9h3.6M183.3 184.9h.1"/>
<path d="M183.3 184.9v3.6M188.6 184.9h.1M188.6 184.9h3.6M188.6 184.9v3.6M217.1 184.9h.1M217.1 184.9h3.5"/>
</g>
<circle cx="220.6" cy="184.9" r=".54" fill="#f0f"/>
<circle cx="220.6" cy="184.9" r=".54" fill="none" stroke="#f0f" stroke-width=".17"/>
<path d="M76.6 188.5h.1M76.6 188.5v3.5M76.6 188.5h3.6M105.1 188.5h.1M105.1 188.5h3.5M220.6 184.9h.1M220.6 184.9v3.6" fill="none" stroke="#800040" stroke-width=".17"/>
<circle cx="108.6" cy="188.4" r=".54" fill="#f0f"/>
<circle cx="108.6" cy="188.4" r=".54" fill="none" stroke="#f0f" stroke-width=".17"/>
<path d="M108.6 188.5h.1M108.6 188.5v3.5M114 188.5h.1M114 188.5v3.5M114 188.5h3.5M142.4 188.5h.1M142.4 188.5h3.6" fill="none" stroke="#800040" stroke-width=".17"/>
<circle cx="145.9" cy="188.4" r=".54" fill="#f0f"/>
<circle cx="145.9" cy="188.4" r=".54" fill="none" stroke="#f0f" stroke-width=".17"/>
<path d="M146 188.5h.1M146 188.5v3.5M151.3 188.5h.1M151.3 188.5v3.5M151.3 188.5h3.6" fill="none" stroke="#800040" stroke-width=".17"/>
<circle cx="151.3" cy="188.4" r=".54" fill="#f0f"/>
<circle cx="151.3" cy="188.4" r=".54" fill="none" stroke="#f0f" stroke-width=".17"/>
<path d="M179.7 188.5h.1M179.7 188.5h3.6" fill="none" stroke="#800040" stroke-width=".17"/>
<circle cx="183.3" cy="188.4" r=".54" fill="#f0f"/>
<circle cx="183.3" cy="188.4" r=".54" fill="none" stroke="#f0f" stroke-width=".17"/>
<path d="M183.3 188.5h.1M183.3 188.5v3.5M188.6 188.5h.1M188.6 188.5v3.5" fill="none" stroke="#800040" stroke-width=".17"/>
<circle cx="188.6" cy="188.4" r=".54" fill="#f0f"/>
<circle cx="188.6" cy="188.4" r=".54" fill="none" stroke="#f0f" stroke-width=".17"/>
<path d="M188.6 188.5h.1M188.6 188.5h3.6M217.1 188.5h.1M217.1 188.5h3.5" fill="none" stroke="#800040" stroke-width=".17"/>
<circle cx="220.6" cy="188.4" r=".54" fill="#f0f"/>
<circle cx="220.6" cy="188.4" r=".54" fill="none" stroke="#f0f" stroke-width=".17"/>
<path d="M76.6 192h.1M76.6 192h3.6M76.6 192v10.7M220.6 188.5h.1M220.6 188.5v3.5" fill="none" stroke="#800040" stroke-width=".17"/>
<circle cx="76.6" cy="192" r=".54" fill="#f0f"/>
<circle cx="76.6" cy="192" r=".54" fill="none" stroke="#f0f" stroke-width=".17"/>
<path d="M105.1 192h.1M105.1 192h3.5M108.6 192h.1M108.6 192v10.7" fill="none" stroke="#800040" stroke-width=".17"/>
<circle cx="108.6" cy="192" r=".54" fill="#f0f"/>
<circle cx="108.6" cy="192" r=".54" fill="none" stroke="#f0f" stroke-width=".17"/>
<path d="M114 192h.1M114 192v10.7" fill="none" stroke="#800040" stroke-width=".17"/>
<circle cx="113.9" cy="192" r=".54" fill="#f0f"/>
<circle cx="113.9" cy="192" r=".54" fill="none" stroke="#f0f" stroke-width=".17"/>
<path d="M114 192h.1M114 192h3.5M142.4 192h.1M142.4 192h3.6M146 192h.1M146 192v10.7" fill="none" stroke="#800040" stroke-width=".17"/>
<circle cx="145.9" cy="192" r=".54" fill="#f0f"/>
<circle cx="145.9" cy="192" r=".54" fill="none" stroke="#f0f" stroke-width=".17"/>
<path d="M151.3 192h.1M151.3 192h3.6M151.3 192v10.7" fill="none" stroke="#800040" stroke-width=".17"/>
<circle cx="151.3" cy="192" r=".54" fill="#f0f"/>
<circle cx="151.3" cy="192" r=".54" fill="none" stroke="#f0f" stroke-width=".17"/>
<path d="M179.7 192h.1M179.7 192h3.6M183.3 192h.1M183.3 192v10.7" fill="none" stroke="#800040" stroke-width=".17"/>
<circle cx="183.3" cy="192" r=".54" fill="#f0f"/>
<circle cx="183.3" cy="192" r=".54" fill="none" stroke="#f0f" stroke-width=".17"/>
<path d="M188.6 192h.1M188.6 192v10.7" fill="none" stroke="#800040" stroke-width=".17"/>
<circle cx="188.6" cy="192" r=".54" fill="#f0f"/>
<circle cx="188.6" cy="192" r=".54" fill="none" stroke="#f0f" stroke-width=".17"/>
<path d="M188.6 192h.1M188.6 192h3.6M217.1 192h.1M217.1 192h3.5" fill="none" stroke="#800040" stroke-width=".17"/>
<circle cx="220.6" cy="192" r=".54" fill="#f0f"/>
<circle cx="220.6" cy="192" r=".54" fill="none" stroke="#f0f" stroke-width=".17"/>
<path d="M220.6 192h.1M220.6 192v10.7M76.6 202.7h32M108.6 202.7h.1M114 202.7h32M146 202.7h.1M151.3 202.7h32M183.3 202.7h.1M188.6 202.7h32M220.6 202.7h.1" fill="none" stroke="#800040" stroke-width=".17"/>
<circle cx="241.9" cy="44.4" r=".54" fill="#f0f"/>
<circle cx="241.9" cy="44.4" r=".54" fill="none" stroke="#f0f" stroke-width=".17"/>
<circle cx="241.9" cy="74.6" r=".54" fill="#f0f"/>
<circle cx="241.9" cy="74.6" r=".54" fill="none" stroke="#f0f" stroke-width=".17"/>
<circle cx="241.9" cy="104.9" r=".54" fill="#f0f"/>
<circle cx="241.9" cy="104.9" r=".54" fill="none" stroke="#f0f" stroke-width=".17"/>
<circle cx="76.6" cy="184.9" r=".54" fill="#f0f"/>
<circle cx="76.6" cy="184.9" r=".54" fill="none" stroke="#f0f" stroke-width=".17"/>
<circle cx="108.6" cy="184.9" r=".54" fill="#f0f"/>
<circle cx="108.6" cy="184.9" r=".54" fill="none" stroke="#f0f" stroke-width=".17"/>
<circle cx="113.9" cy="184.9" r=".54" fill="#f0f"/>
<circle cx="113.9" cy="184.9" r=".54" fill="none" stroke="#f0f" stroke-width=".17"/>
<circle cx="145.9" cy="184.9" r=".54" fill="#f0f"/>
<circle cx="145.9" cy="184.9" r=".54" fill="none" stroke="#f0f" stroke-width=".17"/>
<circle cx="151.3" cy="184.9" r=".54" fill="#f0f"/>
<circle cx="151.3" cy="184.9" r=".54" fill="none" stroke="#f0f" stroke-width=".17"/>
<circle cx="183.3" cy="184.9" r=".54" fill="#f0f"/>
<circle cx="183.3" cy="184.9" r=".54" fill="none" stroke="#f0f" stroke-width=".17"/>
<circle cx="188.6" cy="184.9" r=".54" fill="#f0f"/>
<circle cx="188.6" cy="184.9" r=".54" fill="none" stroke="#f0f" stroke-width=".17"/>
<circle cx="76.6" cy="188.4" r=".54" fill="#f0f"/>
<circle cx="76.6" cy="188.4" r=".54" fill="none" stroke="#f0f" stroke-width=".17"/>
<circle cx="113.9" cy="188.4" r=".54" fill="#f0f"/>
<circle cx="113.9" cy="188.4" r=".54" fill="none" stroke="#f0f" stroke-width=".17"/>
<circle cx="220.6" cy="184.9" r=".54" fill="#f0f"/>
<circle cx="220.6" cy="184.9" r=".54" fill="none" stroke="#f0f" stroke-width=".17"/>
<circle cx="108.6" cy="188.4" r=".54" fill="#f0f"/>
<circle cx="108.6" cy="188.4" r=".54" fill="none" stroke="#f0f" stroke-width=".17"/>
<circle cx="145.9" cy="188.4" r=".54" fill="#f0f"/>
<circle cx="145.9" cy="188.4" r=".54" fill="none" stroke="#f0f" stroke-width=".17"/>
<circle cx="151.3" cy="188.4" r=".54" fill="#f0f"/>
<circle cx="151.3" cy="188.4" r=".54" fill="none" stroke="#f0f" stroke-width=".17"/>
<circle cx="183.3" cy="188.4" r=".54" fill="#f0f"/>
<circle cx="183.3" cy="188.4" r=".54" fill="none" stroke="#f0f" stroke-width=".17"/>
<circle cx="188.6" cy="188.4" r=".54" fill="#f0f"/>
<circle cx="188.6" cy="188.4" r=".54" fill="none" stroke="#f0f" stroke-width=".17"/>
<circle cx="220.6" cy="188.4" r=".54" fill="#f0f"/>
<circle cx="220.6" cy="188.4" r=".54" fill="none" stroke="#f0f" stroke-width=".17"/>
<circle cx="76.6" cy="192" r=".54" fill="#f0f"/>
<circle cx="76.6" cy="192" r=".54" fill="none" stroke="#f0f" stroke-width=".17"/>
<circle cx="108.6" cy="192" r=".54" fill="#f0f"/>
<circle cx="108.6" cy="192" r=".54" fill="none" stroke="#f0f" stroke-width=".17"/>
<circle cx="113.9" cy="192" r=".54" fill="#f0f"/>
<circle cx="113.9" cy="192" r=".54" fill="none" stroke="#f0f" stroke-width=".17"/>
<circle cx="145.9" cy="192" r=".54" fill="#f0f"/>
<circle cx="145.9" cy="192" r=".54" fill="none" stroke="#f0f" stroke-width=".17"/>
<circle cx="151.3" cy="192" r=".54" fill="#f0f"/>
<circle cx="151.3" cy="192" r=".54" fill="none" stroke="#f0f" stroke-width=".17"/>
<circle cx="183.3" cy="192" r=".54" fill="#f0f"/>
<circle cx="183.3" cy="192" r=".54" fill="none" stroke="#f0f" stroke-width=".17"/>
<circle cx="188.6" cy="192" r=".54" fill="#f0f"/>
<circle cx="188.6" cy="192" r=".54" fill="none" stroke="#f0f" stroke-width=".17"/>
<circle cx="220.6" cy="192" r=".54" fill="#f0f"/>
<circle cx="220.6" cy="192" r=".54" fill="none" stroke="#f0f" stroke-width=".17"/>
<g font-size="3.1">
<text x="29.5" y="2.8">5</text>
<text x="88.3" y="2.8">4</text>
<text x="147.1" y="2.8">3</text>
<text x="205.9" y="2.8">2</text>
<text x="264.7" y="2.8">1</text>
<text x=".2" y="28.7">D</text>
<text x="294.1" y="28.7">D</text>
<text x=".2" y="80.7">C</text>
<text x="294.1" y="80.7">C</text>
<text x=".2" y="132.7">B</text>
<text x="294.1" y="132.7">B</text>
<text x=".2" y="184.6">A</text>
<text x="294.1" y="184.6">A</text>
<text x="29.5" y="210.7">5</text>
<text x="88.3" y="210.7">4</text>
<text x="147.1" y="210.7">3</text>
<text x="205.9" y="210.7">2</text>
<text x="264.7" y="210.7">1</text>
</g>
<text font-size="2.5" x="266.7" y="199.2">DEMO</text>
<g font-size="1.6" fill="#004040">
<text x="156.6" y="22.1">RP2040</text>
<text x="247.3" y="23.8">StepStick_Driver_X</text>
<text x="78.4" y="25.6">USB</text>
<text x="247.3" y="54.1">StepStick_Driver_Y</text>
<text x="247.3" y="84.3">StepStick_Driver_Z</text>
<text x="10.8" y="96.4">POWER</text>
<text x="78.4" y="99.9">R329</text>
<text x="247.3" y="119.8">OTHER</text>
</g>
<g font-size="1.6" fill="#004080">
<text x="205.2" y="29.2">X_DIR</text>
<text x="249.4" y="29.2">DIR</text>
<text x="204.3" y="34.5">X_DIAG</text>
<text x="204.3" y="31">X_STEP</text>
<text x="249.4" y="34.5">DIAG</text>
<text x="249.4" y="31">STEP</text>
<text x="205.2" y="36.3">PDN_X</text>
<text x="206.1" y="39.9">X_EN</text>
<text x="249.4" y="36.3">PDN_UART</text>
<text x="249.4" y="39.9">ENN</text>
<text x="249.4" y="45.2">MS1_AD0</text>
<text x="249.4" y="43.4">MS2_AD1</text>
<text x="205.2" y="59.4">Y_DIR</text>
<text x="249.4" y="59.4">DIR</text>
<text x="204.3" y="64.8">Y_DIAG</text>
<text x="204.3" y="61.2">Y_STEP</text>
<text x="249.4" y="64.8">DIAG</text>
<text x="249.4" y="61.2">STEP</text>
<text x="96.9" y="67.2" transform="rotate(-90 96.9 67.2)">UART0-RX</text>
<text x="98.7" y="67.2" transform="rotate(-90 98.7 67.2)">UART0-TX</text>
<text x="107.6" y="67.2" transform="rotate(-90 107.6 67.2)">WIFI_USB_DM</text>
<text x="109.4" y="67.2" transform="rotate(-90 109.4 67.2)">WIFI_USB_DP</text>
<text x="205.2" y="66.5">PDN_Y</text>
<text x="206.1" y="70.1">Y_EN</text>
<text x="249.4" y="66.5">PDN_UART</text>
<text x="249.4" y="70.1">ENN</text>
<text x="249.4" y="75.4">MS1_AD0</text>
<text x="249.4" y="73.7">MS2_AD1</text>
<text x="205.2" y="89.7">Z_DIR</text>
<text x="249.4" y="89.7">DIR</text>
<text x="204.3" y="95">Z_DIAG</text>
<text x="204.3" y="91.4">Z_STEP</text>
<text x="249.4" y="95">DIAG</text>
<text x="249.4" y="91.4">STEP</text>
<text x="205.2" y="96.8">PDN_Z</text>
<text x="206.1" y="100.3">Z_EN</text>
<text x="249.4" y="96.8">PDN_UART</text>
<text x="249.4" y="100.3">ENN</text>
<text x="41.6" y="107.4">VDD-CPUFB</text>
<text x="80.5" y="107.4">VDD-CPUFB</text>
<text x="107.6" y="106.1" transform="rotate(-90 107.6 106.1)">DM2</text>
<text x="109.4" y="106.1" transform="rotate(-90 109.4 106.1)">DP2</text>
<text x="249.4" y="105.7">MS1_AD0</text>
<text x="249.4" y="103.9">MS2_AD1</text>
<text x="41.6" y="111">CPU-P-PWM</text>
<text x="80.5" y="111">CPU-P-PWM</text>
<text x="96.9" y="110.6" transform="rotate(-90 96.9 110.6)">UART0-TX</text>
<text x="98.7" y="110.6" transform="rotate(-90 98.7 110.6)">UART0-RX</text>
<text x="41.6" y="114.6">SYS-P-ADJ</text>
<text x="80.5" y="114.6">SYS-P-ADJ</text>
<text x="45.2" y="121.7">EX_DM</text>
<text x="45.2" y="123.4">EX_DP</text>
<text x="80.5" y="123.4">DP4</text>
<text x="80.5" y="121.7">DM4</text>
<text x="125.2" y="121.7">DM1</text>
<text x="125.2" y="123.4">DP1</text>
<text x="158.7" y="123.4">RP2_USB_DP</text>
<text x="158.7" y="121.7">RP2_USB_DM</text>
<text x="204.3" y="125.2">X_STOP</text>
<text x="249.4" y="125.2">XSTOP</text>
<text x="204.3" y="128.8">Z_STOP</text>
<text x="204.3" y="127">Y_STOP</text>
<text x="249.4" y="127">YSTOP</text>
<text x="249.4" y="128.8">ZSTOP</text>
<text x="203.4" y="134.1">BED_OUT</text>
<text x="249.4" y="134.1">BED_OUT</text>
<text x="201.6" y="143">FAN0_BUFF</text>
<text x="249.4" y="143">FAN0_BUFF</text>
<text x="207.9" y="151.9">T0</text>
<text x="249.4" y="151.9">T0</text>
</g>
<g font-size="1.6">
<text x="230.4" y="45">DC_3V3</text>
<text x="230.4" y="75.2">DC_3V3</text>
<text x="230.4" y="105.5">DC_3V3</text>
<text x="29.8" y="193.4">1</text>
<text x="29.8" y="195.2">2</text>
<text x="256.7" y="196.8">Design Name:</text>
<text x="256.7" y="202.2">Size</text>
<text x="258.5" y="204">A3</text>
<text x="262.1" y="202.2">Page Name:</text>
<text x="288.8" y="202.2">Rev</text>
<text x="290.5" y="204">v1.0</text>
<text x="237.2" y="207.5">Date:</text>
<text x="244.3" y="207.5">Monday, August 28, 2023</text>
<text x="269.2" y="204.2">Block_Diagram</text>
<text x="274.5" y="207.5">Sheet</text>
<text x="281.6" y="207.5">1</text>
<text x="287" y="207.5">of</text>
<text x="292.3" y="207.5">13</text>
</g>
<g font-size="1.6" fill="#000080">
<text x="85" y="178.5">M1</text>
<text x="122.3" y="178.5">M2</text>
<text x="159.6" y="178.5">M3</text>
<text x="197" y="178.5">M4</text>
<text x="25.1" y="189.9">J24</text>
</g>
<g font-size="1.2" fill="#000080">
<text x="247.3" y="50.2">P06_StepStick_Driver</text>
<text x="78.4" y="71.5">P05_USB</text>
<text x="247.3" y="80.4">P06_StepStick_Driver</text>
<text x="247.3" y="110.7">P06_StepStick_Driver</text>
<text x="10.8" y="137.3">P02_POWER</text>
<text x="156.6" y="160.4">P04_ARM_1</text>
<text x="78.4" y="162.2">P03_ARM-A53</text>
<text x="247.3" y="162.2">P07_OTHER</text>
<text x="82" y="194.9">HOLE-8STAR</text>
<text x="119.3" y="194.9">HOLE-8STAR</text>
<text x="156.6" y="194.9">HOLE-8STAR</text>
<text x="194" y="194.9">HOLE-8STAR</text>
<text x="25.1" y="200.3">CON2</text>
</g>
</svg>
